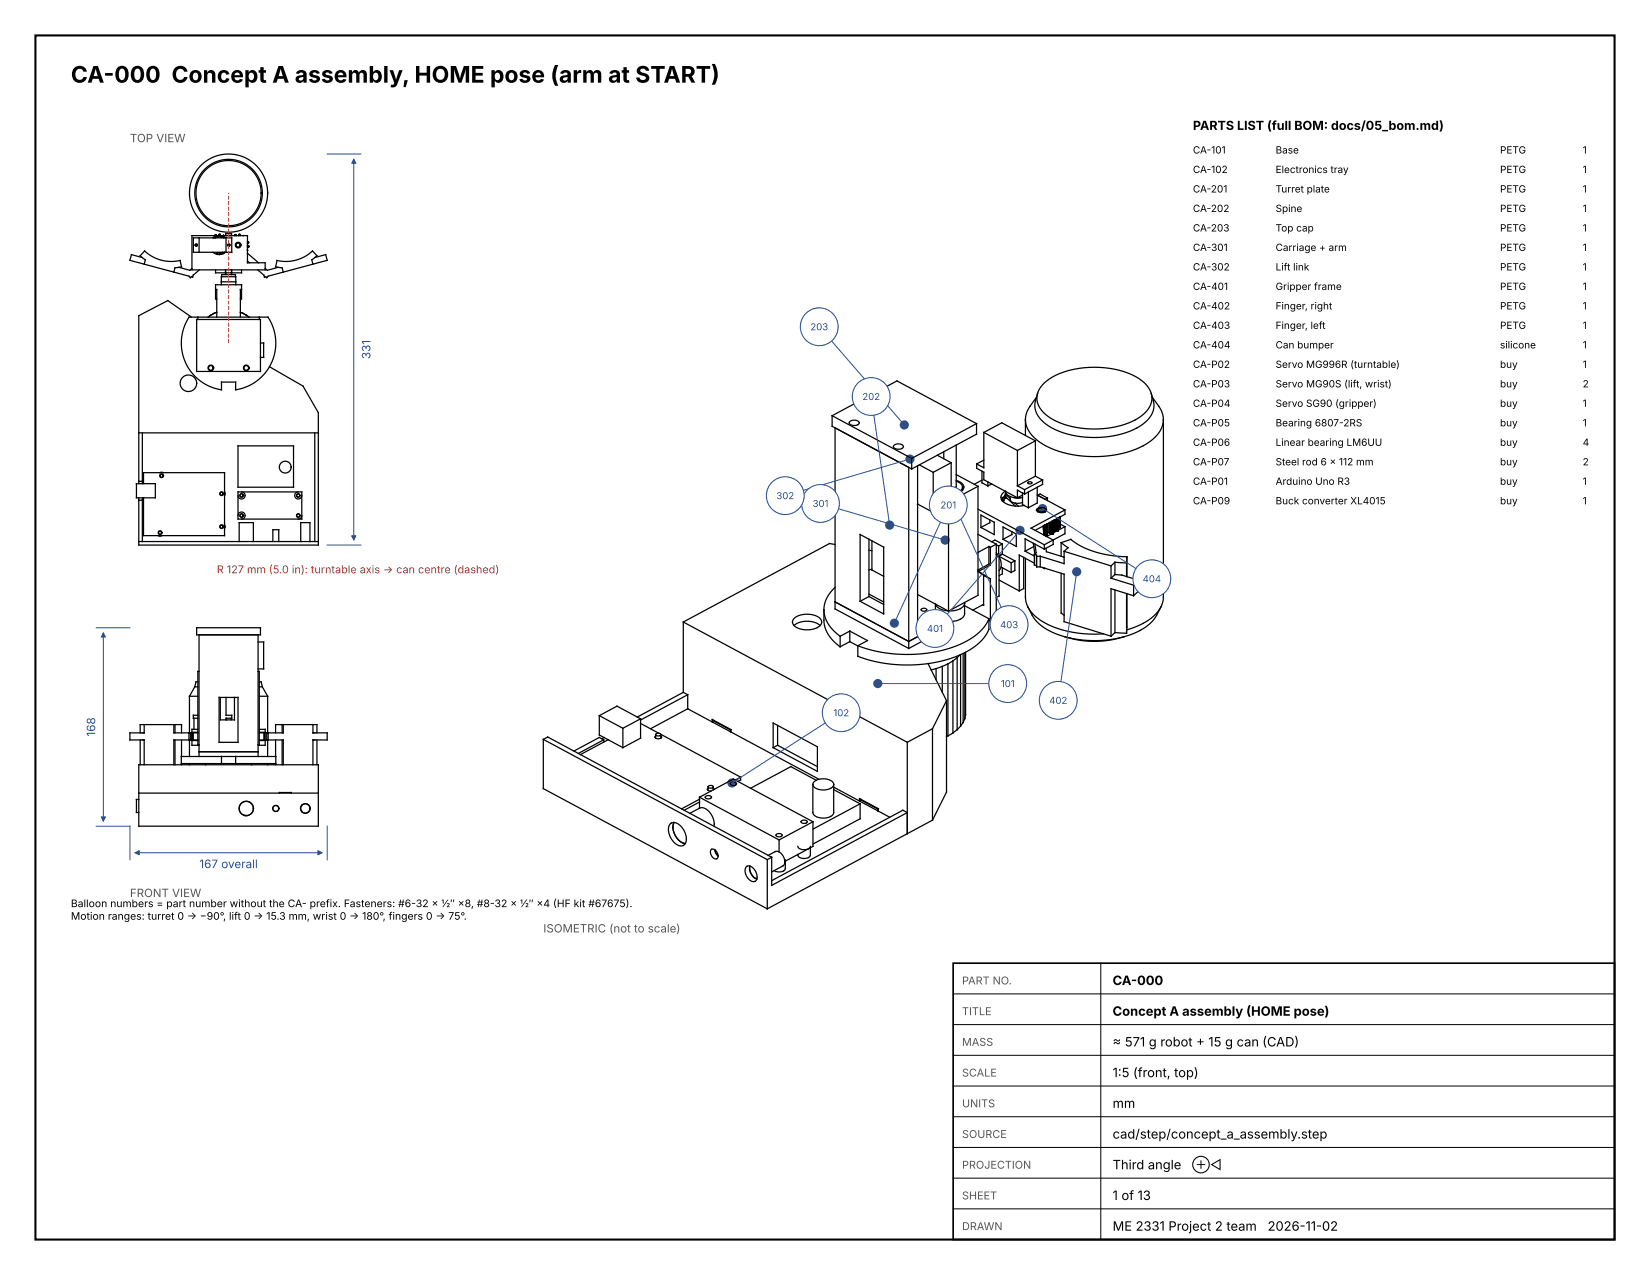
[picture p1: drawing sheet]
<svg xmlns="http://www.w3.org/2000/svg" width="279mm" height="216mm" viewBox="0 0 279 216" stroke-linecap="round" stroke-linejoin="round" font-family="sans-serif">
<path d="M6 6h267.4v203.9h-267.4z" fill="none" stroke="#000" stroke-width=".35"/>
<path d="M161.4 163.1h112v46.8h-112z" fill="none" stroke="#000" stroke-width=".28"/>
<g fill="#1f4e9a" stroke="#1f4e9a" stroke-width=".35">
<circle cx="148.6" cy="115.7" r=".6"/>
<circle cx="123.9" cy="132.6" r=".6"/>
<circle cx="151.4" cy="105.5" r=".6"/>
<circle cx="150.6" cy="88.9" r=".6"/>
<circle cx="153.1" cy="72" r=".6"/>
<circle cx="160" cy="91.5" r=".6"/>
<circle cx="154.1" cy="77.7" r=".6"/>
<circle cx="172.7" cy="89.8" r=".6"/>
<circle cx="182.3" cy="96.8" r=".6"/>
<circle cx="161.7" cy="85.8" r=".6"/>
<circle cx="176.5" cy="86.1" r=".6"/>
</g>
<path d="M161.4 178.7h112M161.4 173.5h112M161.4 168.3h112M186.4 163.1v46.8M161.4 199.5h112M161.4 194.3h112M161.4 189.1h112M161.4 183.9h112M161.4 209.9h112M161.4 204.7h112" fill="none" stroke="#000" stroke-width=".17"/>
<g fill="none" stroke="#000" stroke-width=".21">
<path d="M32.5 39.9h9.4v4.6h3v1.2h-12.4zM36.5 39.8l-.1 .1M36.5 39.8h.1M36.5 39.8l.2 .1M36.7 39.9h.1M37 39.9v.2l-.2 .1-.1-.3M37 39.9h.1M37.1 39.8l-.1 .1M37.1 39.8h.1M37.2 39.7l-.1 .1M37.2 39.7h.1M37.3 39.7h.1"/>
<path d="M37.3 39.7v.3M37.3 40h.1M37.9 39.9h-.1M37.9 39.9h.1M38.2 39.9v-.3h1v.3M39.8 39.9h.1M40 39.8h.1M40 39.8h-.2v.1M40 39.8v.1M40.4 39.8v.1M40.4 39.8h.1M40.6 39.7l-.2 .1"/>
<path d="M40.6 39.7h.1M40.6 39.7v.1M40.6 39.8h.1M40.7 39.8v.1M41.2 39.9h.1M24.1 43.6l-1.8-.5-.3 1 10 2.7 .2 .2 .2-.1h.2l.1-.3 1.1-.9M24.4 44.7l.2-.7-.9-.7 .8-.8a6.6 6.6 0 0 0 6 1.6l.2 1.1-1.1 .2-.2 .7M30.3 45.3l1.8 .5 .4-.3M32 53.7h13.4a8 8 0 0 1-5.5 12.3v-1.3h-2.4v1.3a8 8 0 0 1-5.5-12.3zM32.4 53.7l-4-2.8-4.9 2.6v28.4M32.7 40.3h6.5v2.4h-6.5zM33.3 54.1h10.8v8.8h-10.8z"/>
<path d="M33.5 53.7v.4M33.7 40.3v2.4M35.6 53.4l-.4 .3M35.6 53.4l-.3 .3M36 42.7a1.6 1.6 0 0 0 2.1 0M36 40.3a1.6 1.6 0 0 1 2.1 0M36.1 40.2h.1M36.1 40.2l.1 .1M36.2 40.3h.1M36.3 53.1l.4-.2zM36.3 53.1l-.7 .3M36.4 40h.1"/>
<path d="M36.4 40v.1M36.4 40.1h.1M36.4 40.1l.1 .2M36.5 45.7v.5h4.4v-.5M36.5 49h.2v4.7M36.7 43l.1-.2v.3M36.7 50.6h-.2v-2.4h4.4v2.4h-.2M36.8 43.1h.1M37.1 43.1h.1M37.4 43h.1M37.4 43v-.2l-.3 .1v.2M37.4 43v.1"/>
<path d="M37.4 43.1h.1M37.5 48.2v-1.3h2.4v1.3M37.5 47.7h2.4M37.5 46.9v-.4h2.4v.4M37.6 40l-.1 .2h-.2v-.2M37.6 40h.1M37.7 42.7v.3M37.7 43h.1M37.9 40.2v.1M37.9 40.2h.1M37.9 40.1v.1M37.9 40.1h.1"/>
<path d="M37.9 42.7h.1M37.9 42.7l.1 .1M38 42.8h.1M38.2 46.2h.1M38.2 45.7v.5M38.2 46.2v.3M38.3 40.3v2.4M39.2 45.7v.8M39.2 45.7v.5M40.7 52.9l.4 .1M40.9 49h-.2v4.7M41.1 53l.6 .4"/>
<path d="M41.7 53.4l.5 .3zM41.9 40.9h.1M41.9 41.5l.2 .2M41.9 42.3h.1M41.9 42.9l1.9 1.6M41.9 44.2l.3 .3M41.9 42.3v.1M41.9 42.4h.1M41.9 41.9h.1M41.9 40.9l.2 .1M41.9 41.2h.1M42 41.8l-.1 .1"/>
<path d="M42.1 41.8h-.1M42.1 41v.1M42.1 41.1l-.2 .1M42.1 41.8h.1M42.1 41.7v.1M43.9 53.7v.4M44.1 58.1h.5v2.4h-.5M47.1 45.3l-1.8 .5-.4-.3M53 44.7l-.2-.7 .9-.7-.8-.8a6.6 6.6 0 0 1-6 1.6l-.2 1.1 1.1 .2 .2 .7M53.3 43.6l1.8-.5 .3 1-10 2.7-.2 .2-.2-.1h-.2l-.1-.3-1.1-.9M23.5 73.3h30.4M24.1 73.3v8.6"/>
<path d="M40.3 75.5h9.4v7h-9.4zM45.6 62.1l5.7 3.3 2.6 4.5v22.4h-30.4v-8M53.3 73.3v18.4M140.9 70.4v1.8l13.5 7.2M140.9 70.4l11-5.9 13.5 7.2M140.9 70.4l13.5 7.2M141.4 72.4v30.7l12.5 6.7M143.9 71.3a1.1 1.1 0 0 1 1.6 .3 1.01 1.01 0 0 1-1.7 0zM151.4 75.4a1.1 1.1 0 0 1 1.6 .2 1.01 1.01 0 0 1-1.7 0zM153.9 79.1v30.7M154.4 77.6v1.8M155.4 78.9v27.7l1.5-.8"/>
<path d="M155.7 78.7l2.3 1.3M158 80v6.8M158.7 77.1l2.4 1.2M159.8 76.5v1.2M161.1 78.3l-3.1 1.7M161.1 78.3v6.8l-3.1 1.7M161.9 75.4v7.1M165.4 71.7l-11 5.9M165.4 71.7v1.8l-11 5.9M165.4 78.6v.7l1.2 .7v1.2l5.7 3.1M166.3 79.8v2l1 .5M166.6 73.2v6l-1.2-.6"/>
<path d="M166.6 73.2l5.7 3.1M166.6 73.2l3-1.6 5.7 3M166.6 77.9l-1.2 .7M172.3 76.3v6M173.6 71v.3a4.8 4.8 0 0 0 2.5 3.6 18.5 18.5 0 0 0 13.2 2.1 11 11 0 0 0 6.8-3.6 3.9 3.9 0 0 0 .9-2.4M173.6 71v2.7M175.3 74.6v6M175.3 74.6l-3 1.7M175.5 67.3l-1.1 1.5a3.8 3.8 0 0 0-.8 2.2M175.7 66.6l-.4 1.2a3.6 3.6 0 0 0 1.9 4.1 15.9 15.9 0 0 0 12 1.8 8.8 8.8 0 0 0 5.7-3.3 3.1 3.1 0 0 0 .4-2.6l-.4-1.2M175.7 66.6l-.1 .6a3.7 3.7 0 0 0 1.9 3.3 15.7 15.7 0 0 0 12.2 1.6 7.6 7.6 0 0 0 5-3.3l.3-1-.1-1.2M175.7 66.6a5.3 5.3 0 0 1 3.3-3.1 16.1 16.1 0 0 1 13.9 .6 4.7 4.7 0 0 1 2 2.5"/>
<path d="M195.1 67.3l1.1 1.5a3.8 3.8 0 0 1 .8 2.2M197 71v30.1l-.1 .9-.3 .8M23.1 81.9h3.2v2.4h-3.2zM23.5 91.7h30.4M23.5 84.7h.6M23.5 81.5h.6M24.1 84.3v7.4M24.3 81.9v-1.9h13.7v10.7h-13.7v-6.4M26.8 90.7l.3 .1 .3-.1M27.1 80h.6M38 88.8l.1 .4-.1 .3M38 83.3l.1 .3-.1 .3"/>
<path d="M40.3 87.3a.6 .6 0 0 1 .6-.6 .6 .6 0 0 1 .6 .6 .6 .6 0 0 1-.6 .6M40.3 83.3h10.8v4.6h-10.8zM40.5 91.7v-3.2h2.4v3.2M40.9 83.3a.6 .6 0 0 1 .6 .6 .6 .6 0 0 1-.6 .6 .6 .6 0 0 1-.6-.6M46.2 91.7v-2h1v2M50.5 83.3a.6 .6 0 0 0-.6 .6 .6 .6 0 0 0 .6 .6 .6 .6 0 0 0 .6-.6M50.9 91.7v-3.2h1.6v3.2M51.1 87.3l-.1 .4-.5 .2M141.4 99.5a5.1 5.1 0 0 0-1.9 3.7M141.4 92.2l-.9-.2-24.8 13.3M145.6 90.5l4 2.1v11.4l-4-2.2zM147.1 93.2l.5 .1"/>
<path d="M147.1 91.3v9.7M147.6 96.4l-.5 .1M147.6 91.6v4.9l2 1.1M155.4 85.4l2.6 1.4M155.4 85.4h.1M160.6 85.4v18.1M161.9 81.4a1.23 1.23 0 0 1 1.3 1.3 2.1 2.1 0 0 1-2.1 1M161.9 81.5a1.25 1.25 0 0 1 1.1 1M161.9 82.4a.75 .75 0 0 1-.8 .6M161.9 80.4l3.7 1.9M163 82.5a1.43 1.43 0 0 1-1.6 1.1h-.3M163 82.5v.5"/>
<path d="M165.6 82.3v18.5l-5 2.7M165.6 82.3l-4.5 2.5M165.6 96.7h.1M165.6 90.5l3.1 1.6M165.6 96.8l2.1 1.2M165.6 86.2l11.2 6M165.7 96.7l2 1.3M166.1 87.2l2.3 1.2v2.1l-2.3-1.2zM166.3 81.3l-1.3 .7M166.6 97.4v5.1l-.2-.1M167.3 81.6v.7M167.5 92.5v3"/>
<path d="M167.5 92.5l-1.9 1M167.5 95.5l-1.9 1M167.5 95.5l.2 .2M167.5 92.5l.2 .2M167.6 88v.5l-1.5 .8M167.7 95.7l-2 1M167.7 92.7v3M167.7 98v7.2M167.9 81.9l-.6 .4M167.9 91.7l.6-.3 1.2 .7M168.7 93.6l.4 .5M168.7 92.1v12.5l-1 .6"/>
<path d="M168.7 92.1l-1 .6M168.7 93.9l.5 .2v6.8l-.5 .3M168.7 92.2l.4 .3M169.1 92.5v1.6l.6-.3M169.2 94.3a1.8 1.8 0 0 1 0 2.3M169.2 94.2l2 1.1M169.2 98.2l3.4 1.9M169.5 96l1.7 .9M169.6 84.5h.1M169.6 84.5v.2M169.6 84.5l.1 .1M169.7 84.6v.1"/>
<path d="M169.7 84.6h.1M169.7 92.1v1.7M169.7 96.1v1.1l-.5 .3M169.7 93.8h.1M169.7 92.1l-.6 .4M169.7 84.6v.2M169.8 93.8l-1.1 .6M169.8 93.8l2 1.2M169.8 84.6v.2l.1 .1 .1-.3h-.2M169.8 84.6h.1M169.8 84.3h.1M169.8 84.3l.5 .1"/>
<path d="M169.8 84.6v.2M169.8 89.2l2.3 1.2v2.1l-2.3-1.2zM170.1 84v.3M170.2 84v.4M170.2 83.9v.1M170.2 84h.1M170.2 83.2a1.07 1.07 0 0 0-.7 1 1.07 1.07 0 0 0 .7 1 4.7 4.7 0 0 0 3.2 .4M170.2 83.9l-.6 .6M170.2 83.7l.1 .7M170.2 83.7l.8 .7M170.2 84.1l1.8 1.6M170.3 83.2a1.72 1.72 0 0 0 1.9 1.1l.9-.1"/>
<path d="M170.3 83.2h.1M170.3 84.2v.2M170.4 84.2v.1M170.4 83.6l-.2 .1M170.4 84.3l-.1 .1M171 84.1v.5a.87 .87 0 0 0 .9 .6M171.2 95.3v1.6M171.3 90v.5l-1.5 .8M171.7 84.3h1.2M171.8 95v1.6l-.6 .3M171.8 95l-.6 .3M171.9 85.2l.5 .5"/>
<path d="M172.3 82.3l1.2 .6M173.1 85.1l-.6 .1h-.6M173.1 83.5v1.9l1 .6M173.1 83.8l-.8 .5M173.3 94.4v5.3l-.7 .4M173.5 83.7l-1.2-.7v1.3M173.5 82.9v.8M173.6 93.3l1.5 .9M173.6 94.5v6.6l.1 .9 .4 .8M174.1 81.7v-.1a.28 .28 0 0 1 .4-.1 .28 .28 0 0 1 .1 .4h-.5zM174.1 83.3v2.7M175 92l.2 1.8"/>
<path d="M175.1 92.5l-1.5 .8M175.1 95.4l-2.5-1.4v6.1M175.1 93.9v1.8l.4 .1M175.1 93.9l.4 .1M175.2 92.1l.3 1.5-.4 .3M175.3 80.6l-3 1.7M175.3 80.6l1.2 .7M175.5 95.8v.2M175.5 94v.2M175.5 94v1.8M175.5 94.2v1.8M175.6 83.8l4.7 2.6"/>
<path d="M175.6 82.5v2.7l-1.5 .8M175.7 86.1a1.1 1.1 0 0 1 1.5 .3 1.01 1.01 0 0 1-1.7 0zM175.7 83.9l.4-.2 1.3 .6M175.7 86.4a.74 .74 0 0 0 1.3 0M175.7 86.4a.74 .74 0 0 1 1.3 0M175.7 86.4v.3M176.1 96l4.1 1.2v8.1l7.9 2.4M176.1 96h-.6M176.1 94.2v1.8M176.1 94.2h-.6M176.5 96.1l.3 .2M176.5 81.3l-3 1.6"/>
<path d="M176.5 81.3v.7l-3 1.7M176.6 89.1l.2 1.5M176.8 89v1.3M176.8 90.5h.1M176.8 89v1.5M176.8 90.5l.1 .1M176.8 92.2v.8M176.8 96.2v.1M176.8 93l-3.2-1.8v2.1M176.9 90.6h.1M176.9 89v1.6M176.9 96.2l-.1 .1"/>
<path d="M176.9 88.9v1.7M177 90.6v.1M177 88.9v1.7M177 86.4v.3M177 88.9h.1M177 90.7h.1M177 88.9v1.8M177.1 90.7h.1M177.1 88.9v1.8M177.1 88.9h.1M177.1 92.8l.1 .6 3 1M177.2 90.7h-.1"/>
<path d="M177.2 88.9v1.8M177.2 88.9h-.1M177.2 90.7h.1M177.2 88.9h.1M177.3 90.7h-.1M177.3 90.7h.1M177.3 88.9v1.8M177.3 88.9h-.1M177.3 90.6v.1M177.3 90.5v.1M177.4 90.5h-.1M177.4 88.7l-.1 .2"/>
<path d="M177.4 88.7h.1M177.4 90.5h.1M177.4 88.7l-.1 1.9M177.4 84.3l-.4 .2M177.4 84.3v.5M177.4 90.2h.1M177.4 88.7v1.5M177.6 90.2l.1 .1M177.6 90.2h-.2M177.6 88.6v1.6M177.7 90.3h.1M177.7 88.5v1.8"/>
<path d="M177.7 88.5h.1M177.8 90.3h.1M177.8 88.5v1.8M177.8 88.5h.1M177.9 90.3h.1M177.9 88.5v1.8M177.9 88.5v.1M177.9 90.3l.1 .1M177.9 88.6v1.7M177.9 88.6h.1M178 90.4h.1M178 88.6v1.8"/>
<path d="M178 88.6h.1M178.1 90.4l-.9 .4M178.1 90.4h.1M178.1 88.6v1.8M178.1 88.6h.1M178.2 88.3h.1M178.2 90.4h.1M178.2 88.6v1.8M178.2 88.6v.1M178.2 88.3l.1 .1M178.2 88.7v1.7M178.3 90.4h-.1"/>
<path d="M178.3 88.6v1.8M178.3 88.6l-.1 .1M178.3 88.2v.2M178.3 88.4v.1M178.3 90.4h.1M178.3 88.6h.1M178.3 88.5h.1M178.4 88.5v.1M178.4 89.8l.1 .1M178.4 88.6l-.1 1.8M178.4 88.6h-.1M178.5 88.1h.1"/>
<path d="M178.5 89.9h.1M178.5 88.1v1.8M178.6 89.9h.1M178.6 88.1v1.8M178.6 88.1h.1M178.7 89.9h.1M178.7 88.1v1.8M178.7 88.1h.1M178.7 88.1l.1 .1M178.8 89.9h.1M178.8 88.2v1.7M178.8 88.2h.1"/>
<path d="M178.9 87.9h.1M178.9 89.9h.1M178.9 88.2v1.7M178.9 88.2h.1M178.9 89.9l-.5 .3M178.9 87.8v.1M179 89.9h.1M179 88.2v1.7M179 88.2h.1M179 87.9v.1M179 87.8v.1M179 88h.1"/>
<path d="M179.1 87.8v.2M179.1 88h.1M179.1 89.9h-.1M179.1 88.1v1.8M179.1 88.1l-.1 .1M179.2 88v.1M179.2 89.9h-.1M179.2 88.1v1.8M179.2 88.1h-.1M179.2 87.7v.4M179.2 88.1h.1M179.2 89.4h.1"/>
<path d="M179.2 87.7v1.7M179.3 89.4h-.1M179.3 87.7v1.7M179.3 89.4h.1M179.3 87.6v1.8M179.4 89.3l-.1 .1M179.4 87.6v1.7M179.5 89.3h-.1M179.5 87.6v1.7M179.5 87.5v1.8M179.5 89.3h.1M179.6 88.8l.7 .4"/>
<path d="M179.6 89.2l-.1 .1M179.7 91.9l1.2 .8-.7 .7M179.7 91.9l1.6-.6a15.5 15.5 0 0 0 9.5 3M179.7 97.1v6.7l.5 .4M179.7 91.9v2.3M180.2 93.4v2l-4.1-1.2M180.2 93.4l7.9 2.4M180.3 89.2v1.2l-3.5 1.8M180.3 86.4v.7l-5 2.7M180.3 86.4l-5.7 3 3.7 2v.8l-1.5 .8M180.3 89.2l-1.1 .6M188.1 97.9l3.9 1.2"/>
<path d="M188.1 95.8v2.1M188.8 95.2l2 .1M188.8 95.2l-.7 .6M188.8 97.3l-.7 .6M188.8 95.2v2.1M188.8 99.9v7.2M188.8 97.3l1.2 .1 2.8 .9M190.8 95.3v2.3M190.8 94.3v1M190.8 94.3v3.3M192 99.1v1.8M192.8 98.3l-.8 .8"/>
<path d="M192.8 98.3v1.8l-.8 .8M32.1 117.9h1.4M32.1 117.9v6.2M33 116.3h.5M33 116.3l-.9 1.6M33.3 106.3h10.8v1.2h-10.8zM33.5 115.5h-.3l-.2 .8M33.7 107.5v20.6M33.7 113.7h-.2v12.4h.2M37.1 118.1h3.2v7.6h-3.2zM37.3 118.1v3.8h2.4v-3.8M38.3 118.1v3h.9v.5h-.9v.3"/>
<path d="M43.7 107.5v20.6M43.7 108.7h.9v4.6h-.9M43.7 113.7h.2v12.4h-.2M43.9 117.9h1.4M43.9 116.3h.5M43.9 115.5h.3l.2 .8M44.4 116.3l.9 1.6M45.3 117.9v6.2M115.7 105.3v11.9M115.7 105.3l37.9 20.4M115.7 117.2l-7.8 4.2M115.7 117.2l.8 .4"/>
<path d="M116.5 117.6l-8 4.3M116.5 117.6v2.4M134.5 105.9a3.7 3.7 0 0 1 4.4 0M134.5 104.7a3.5 3.5 0 0 1 4.5 .2 1.07 1.07 0 0 1-.9 1.5 3.6 3.6 0 0 1-3.8-.7l-.1-.5zM139.5 103.2v1.8a5.8 5.8 0 0 0 2.8 4.5M139.5 103.2a5.8 5.8 0 0 0 2.8 4.5M141.4 101.9l12.5 6.7 4-2.1M142.3 107.7v1.8M143.9 108.6l1.4 .8M143.9 108.6l-1.6 .9M143.9 106.9v1.7M143.9 106.9l-1.6 .8"/>
<path d="M143.9 106.9l3 1.6-1.6 .8M147.1 100.6l2.5 1.3M147.1 101l2.5 1.4M147.1 101l-1.5 .8M155.4 105l1.5 .8M155.4 100.7l5.2 2.8M156 103.1a.54 .54 0 0 1 .9 .2 .49 .49 0 0 1-.5 .2 .49 .49 0 0 1-.4-.4zM156.9 105.9l1 .6M156.9 105.8v1.2M157.1 112.4l3.2 6.2M157.9 106.5v1.2l-4 2.1M158.4 102.3a2.06 2.06 0 0 0 2.1 1.1"/>
<path d="M158.5 113.2v1.9M158.5 113.2l-.8 .2M159.6 112.8l-1.1 .4M159.6 112.8v4.4M160.3 118.6l-2.4 4.8M160.3 118.6v15.5l-2.4 4.8M160.5 112.4l-.9 .4M160.5 112.4v12.2M161.4 111.9l-.9 .5M161.4 111.9v12.2M162.1 111.4l-.7 .5M162.1 111.4v12.2"/>
<path d="M162.5 110.9l-.4 .5M162.7 110.9v12.1M163.1 110.7v11.6M163.3 102v.1M163.3 102.1v1.8a1.6 1.6 0 0 1-1.6 1.3 2.94 2.94 0 0 1-3.3-1.1v-1.8M163.3 102.1a1.96 1.96 0 0 1-2.1 1.3l-.5 .1M163.3 102.6l4.2 2.2M163.4 110.5v11.2M163.5 110.4v10.6l-.1 .7M166.6 102.3l-1.9 1M167.5 104.8a3.8 3.8 0 0 1-1.2 3.6 15.5 15.5 0 0 1-9.3 4 24.4 24.4 0 0 1-11.7-1.3v-1.8M167.5 104.8a9.2 9.2 0 0 1-5.7 4.6 24.5 24.5 0 0 1-16.5-.1"/>
<path d="M167.5 105l.2 .2M174.1 102.8l.7 1.4a8.7 8.7 0 0 0 5.6 3.6M174.1 102.8a8.8 8.8 0 0 0 5.7 3.8l2.9 .6 2.1 .2 2.1-.1M180.4 107.8a19.6 19.6 0 0 0 9.9 0M180.4 107.8a16.4 16.4 0 0 0 9.9 0M188.8 107.1l2 .1M188.8 107.1l-.7 .6M190.8 100.5v6.7M192 100.9l-3.9-1.2v8M196.6 102.8a6.9 6.9 0 0 1-2.2 3.1l-2 1.2-2.1 .7M196.6 102.8a9 9 0 0 1-5.8 3.9M23.5 129.5h30.4v10.4h-30.4z"/>
<path d="M23.5 134.3h30.4M23.5 135.4h-.4v2.2h.4M23.7 125.3v4.2M24.1 124.1h.3M24.1 125.3h.3M24.4 122.7h-.7v1.4M24.4 124.1h-2.4v1.2h2.4M24.4 122.7h5.2M24.4 122.7v1.4M24.4 125.3v4.2M29.4 122.7v1.4h4.1M29.6 122.7h1.1v1.4"/>
<path d="M29.6 122.7v1.4M29.6 125.3v4.2M30.7 125.3v2.8M30.7 129.3v.2M32 124.1v1.2M32.1 125.3v2.8M32.1 129.3v.2M32.2 124.1v1.2M32.4 124.1v1.2M32.6 124.1v1.2M32.7 124.1v1.2M32.8 121.6v1.9"/>
<path d="M33.5 125.4h-1v.8h1.2M33.5 123.5h-1v.5h1M33.5 121.1h-.8v.5h.8M33.5 125.3h-4.1v4.2M33.7 127.3h10M34.8 129.3v.2M37.5 128.1h-6.8v1.2h6.8M37.5 128.1v1.2M37.5 129.3h2.4M37.5 128.1h2.4M38.3 121.6v.3M39.1 121.6v.3"/>
<path d="M39.9 128.1h6.8v1.2h-6.8M39.9 128.1v1.2M41.5 138.1h.1M41.5 138.1h.4M42.6 129.3v.2M43.9 125.4h1v.8h-1.2M43.9 123.5h1v.5h-1M43.9 125.3h4.1v4.2M44.7 124.1v1.2M44.8 124.1v1.2M45 124.1v1.2M45.2 124.1v1.2"/>
<path d="M45.3 125.3v2.8M45.3 129.3v.2M45.4 124.1v1.2M46.7 125.3v2.8M46.7 129.3v.2M47.3 134.3v-.1h2v.1M47.8 122.7h-1.1v1.4M47.8 122.7v1.4M47.8 125.3v4.2M47.8 122.7h5.2M48 122.7v1.4h-4.1M51.1 136.3v.1"/>
<path d="M51.1 137.4v.1M53 122.7h.7v1.4M53 124.1h.3M53 125.3h.3M53 124.1h2.4v1.2h-2.4M53 122.7v1.4M53 125.3v4.2M53.7 125.3v4.2M92 125.2v8.3l37.9 20.4M92 125.2l.7-.4 38 20.4M92 125.2l37.9 20.4M101.5 121.2v3.3l4 2.1"/>
<path d="M101.5 121.2l4 2.1M101.5 121.2l3-1.6 4 2.1M102.2 125.3l-.7-.4-4.3 2.3M102.2 125.3l-4.3 2.3M102.2 125.3v.4M102.3 124.9l-.4 .2M103 125.3l-4.7 2.5M105.5 123.3v3.3M108.5 121.7v3.3l-3 1.6M108.5 122.5l3.1 1.7M108.5 121.7l-3 1.6M111 124.4a.53 .53 0 0 0 .9 0"/>
<path d="M111 124.4a.53 .53 0 0 1 .9 0M111 124.6l-.1 .1a.6 .6 0 0 0 .5 .4 .6 .6 0 0 0 .6-.2l-.1-.3M111 124.4v.6M111.9 124.3l13.5 7.3M111.9 124.4v.6M113.5 139.5a1.26 1.26 0 0 1 1.8 .4 2.4 2.4 0 0 1 .5 3.2 1.36 1.36 0 0 1-1.7-.6 2.41 2.41 0 0 1-.6-3zM114.1 139.3a2.83 2.83 0 0 0 1.9 3.6M114.2 139.3a2.76 2.76 0 0 0 1.9 3.5M116.5 120l4.2 2.3M116.5 120l-6.3 3.4M118.4 136.9a2.02 2.02 0 0 1 2.3 1.5l.2 .9v.6M118.4 136.9l-1.6 .8"/>
<path d="M118.4 135.3l-3 1.7M118.4 135.8l-2.5 1.4M118.4 135v1.9M118.4 135l5.8-3.1 13.5 7.2M118.4 135l13.5 7.2M119.5 134.8a.55 .55 0 0 1 .6-.2 .55 .55 0 0 1 .4 .5 .62 .62 0 0 1-1.1-.2zM119.9 133.2a.53 .53 0 0 0 .9 0M119.9 133.2a.53 .53 0 0 1 .9 0M119.9 133.5a.27 .27 0 0 0-.1 .3 .27 .27 0 0 0 .4 .1h.2M119.9 133.2v.6M120.6 122.2v-.4l3.2 1.7v.5M120.7 122.3l18 9.7"/>
<path d="M120.7 122v.3M120.7 122l3 1.6M120.8 133.5l.1 .2M120.8 133.2v.5M120.8 121.9l-.1 .1M123.7 123.6v.3M123.7 132.6a.55 .55 0 0 1 .6-.2 .55 .55 0 0 1 .4 .4 .62 .62 0 0 1-1-.1zM123.8 123.6h-.1M125.4 131.6l-.9 .5M125.4 131.6v.5l-.5 .2M130.9 122.4l7.5 4.1v4.1l-7.5-4zM131.7 122.8v3.4"/>
<path d="M131.7 126.2l6.7 3.6M131.7 126.2l-.8 .4M135.7 139a.55 .55 0 0 1 .6-.2 .55 .55 0 0 1 .4 .4 .62 .62 0 0 1-1.1-.1zM137.6 132.8v4.8a1.76 1.76 0 0 0 2.2 .9 1.3 1.3 0 0 0 1.4-.9v-4.8M137.6 132.8a1.76 1.76 0 0 0 2.2 1 1.3 1.3 0 0 0 1.4-1M137.6 132.8a1.06 1.06 0 0 1 1.1-.9 2.04 2.04 0 0 1 2.5 .8v.1M137.7 139.1l-5.8 3.1M137.7 139.1v4.2l-4.8 2.6M138.2 132.1l-4.3-2.3-6.8 3.7M141.2 133.3l9.5 5.1M141.2 133.7l4.4 2.4M145.5 135.6v-.4l3.2 1.7"/>
<path d="M145.6 136.1v2.5l-7.9 4.3M145.6 135.4v.3M145.6 135.4l3 1.6M145.6 136.1l-7.9 4.3M145.8 135.3l-.2 .1M148.6 137v.3M148.7 136.9v.5M148.7 137h-.1M153.6 125.7v15.5M157.9 123.4l-4.3 2.3M157.9 138.9l-28 15M157.9 123.4v15.5"/>
<path d="M160.5 124.6l-.2 .1M161.4 124.1l-.9 .5M162.1 123.6l-.7 .5M162.7 123l-.6 .6M163.1 122.3l-.4 .7M163.4 121.7l-.3 .6M114 140.1h-.1M120.4 143.9a.73 .73 0 0 1 1.1 .6 .55 .55 0 0 1 .1 .6 .55 .55 0 0 1-.6 .3 1.19 1.19 0 0 1-.6-1.5zM121 143.9l.2 .6 .4 .4-.4-.4-.1-.6M126.4 146.8a1.14 1.14 0 0 1 1.6 .8 1.09 1.09 0 0 1-.3 1.7 1.8 1.8 0 0 1-1.3-2.5zM127 146.7a2.03 2.03 0 0 0 1.2 2.2M127 146.7a1.91 1.91 0 0 0 1.2 2.1"/>
<path d="M129.9 145.6v8.3M130.1 144.8l1.2-.6a1.6 1.6 0 0 1 1.6 1.7l-.3 .7-1.9 1M130.7 145.2l-.8 .4M130.7 145.2v4.7l22.9-12.3-.7-.4-22.2 11.9M131.5 141.3a.55 .55 0 0 1 .5-.2 .55 .55 0 0 1 .4 .4 .62 .62 0 0 1-1-.1zM131.9 142.2v2.1M133 145.8v1.3a1.33 1.33 0 0 1-1.9 .3M133 145.6l-.1 .2M135.1 143.3a.93 .93 0 0 0 1.3 .6l.6-.3 .2-.3M137.2 143.6v1.2a1.27 1.27 0 0 1-2.1 0v-.1"/>
<circle cx="38.7" cy="32.7" r="5.7"/>
<circle cx="38.7" cy="32.7" r="5.5"/>
<circle cx="38.7" cy="32.7" r="6.6"/>
<circle cx="33.2" cy="41.5" r=".2"/>
<circle cx="33.2" cy="41.5" r=".17"/>
<circle cx="38.7" cy="41.5" r=".2"/>
<circle cx="38.7" cy="41.5" r=".17"/>
<circle cx="40.3" cy="41.5" r=".35"/>
<circle cx="40.3" cy="41.5" r=".39"/>
<circle cx="40.3" cy="41.5" r=".48"/>
<circle cx="31.9" cy="64.9" r="1.4"/>
<circle cx="35.7" cy="62.3" r=".48"/>
<circle cx="35.7" cy="62.3" r=".39"/>
<circle cx="41.7" cy="62.3" r=".48"/>
<circle cx="41.7" cy="62.3" r=".39"/>
<circle cx="48.3" cy="79.1" r="1"/>
<circle cx="27.1" cy="90.2" r=".25"/>
<circle cx="27.1" cy="90.2" r=".32"/>
<circle cx="27.4" cy="80.6" r=".25"/>
<circle cx="27.4" cy="80.6" r=".32"/>
<circle cx="37.5" cy="83.6" r=".32"/>
<circle cx="37.5" cy="89.2" r=".32"/>
<circle cx="37.5" cy="83.6" r=".25"/>
<circle cx="37.5" cy="89.2" r=".25"/>
<circle cx="40.9" cy="87.3" r=".26"/>
<circle cx="40.9" cy="83.9" r=".3"/>
<circle cx="40.9" cy="87.3" r=".3"/>
<circle cx="40.9" cy="83.9" r=".26"/>
<circle cx="50.5" cy="87.3" r=".26"/>
<circle cx="50.5" cy="83.9" r=".3"/>
<circle cx="50.5" cy="87.3" r=".3"/>
<circle cx="50.5" cy="83.9" r=".26"/>
<circle cx="41.7" cy="136.9" r="1.22"/>
<circle cx="41.7" cy="136.9" r="1.2"/>
<circle cx="46.7" cy="136.9" r=".5"/>
<circle cx="46.7" cy="136.9" r=".52"/>
<circle cx="51.7" cy="136.9" r=".78"/>
<circle cx="51.7" cy="136.9" r=".82"/>
</g>
<g fill="none" stroke="#1f4e9a" stroke-width=".17">
<path d="M55.4 26.1h5.7M59.9 26.9v64.5M138.7 55.3l14.4 16.7M147.5 67.1l3.1 21.8M154.1 77.7l-21.1 6.2M55.4 92.3h5.7M138.9 85.3l21.1 6.2M160.6 85.5l-9.2 20M161.7 85.8l9.2 20M172.7 89.8l-14.4 16.6M176.5 86.1l18.5 11.9M182.3 96.8l-3.1 21.8"/>
<path d="M16.3 106.3h5.7M17.5 107.2v31.8M148.6 115.7h22M16.3 139.9h5.7v5.7M55.4 139.9v5.7M142.4 120.7l-18.5 11.9M22.9 144.4h31.6"/>
</g>
<path d="M38.7 58.1v-25.4" fill="none" stroke="#c0392b" stroke-width=".18" stroke-dasharray=".7 .3" stroke-linecap="butt"/>
<g fill="#1f4e9a" stroke="#1f4e9a" stroke-width=".17">
<path d="M53.8 144l.7 .4-.7 .4z"/>
<path d="M22.9 144.4l.7-.4v.8z"/>
<path d="M17.5 107.2l.4 .7h-.8z"/>
<path d="M17.1 138.3h.8l-.4 .7z"/>
<path d="M59.9 26.9l.4 .8h-.7z"/>
<path d="M59.6 90.7h.7l-.4 .7z"/>
</g>
<g fill="#fff" stroke="#1f4e9a" stroke-width=".18">
<circle cx="170.6" cy="115.7" r="3.2"/>
<circle cx="142.4" cy="120.7" r="3.2"/>
<circle cx="160.6" cy="85.5" r="3.2"/>
<circle cx="147.5" cy="67.1" r="3.2"/>
<circle cx="138.7" cy="55.3" r="3.2"/>
<circle cx="138.9" cy="85.3" r="3.2"/>
<circle cx="133" cy="83.9" r="3.2"/>
<circle cx="158.3" cy="106.4" r="3.2"/>
<circle cx="179.2" cy="118.6" r="3.2"/>
<circle cx="170.9" cy="105.8" r="3.2"/>
<circle cx="195" cy="98" r="3.2"/>
</g>
<text font-size="3.9" x="12" y="14">CA-000 Concept A assembly, HOME pose (arm at START)</text>
<g font-size="2.2">
<text x="188.4" y="166.8">CA-000</text>
<text x="188.4" y="172">Concept A assembly (HOME pose)</text>
<text x="188.4" y="177.2">≈ 571 g robot + 15 g can (CAD)</text>
<text x="188.4" y="182.4">1:5 (front, top)</text>
<text x="188.4" y="187.6">mm</text>
<text x="188.4" y="198">Third angle</text>
<text x="188.4" y="192.8">cad/step/concept_a_assembly.step</text>
<text x="201.8" y="198">⊕◁</text>
<text x="188.4" y="203.2">1 of 13</text>
<text x="188.4" y="208.4">ME 2331 Project 2 team</text>
<text x="214.7" y="208.4">2026-11-02</text>
</g>
<text font-size="2.1" x="202" y="22">PARTS LIST (full BOM: docs/05_bom.md)</text>
<g font-size="2" fill="#1f4e9a">
<text x="62.7" y="60.8" transform="rotate(-90 62.7 60.8)">331</text>
<text x="16.1" y="124.7" transform="rotate(-90 16.1 124.7)">168</text>
<text x="33.8" y="147">167 overall</text>
</g>
<g font-size="1.9" fill="#555">
<text x="22" y="24.1">TOP VIEW</text>
<text x="22" y="151.9">FRONT VIEW</text>
<text x="92" y="157.9">ISOMETRIC (not to scale)</text>
</g>
<text font-size="1.8" fill="#c0392b" x="36.7" y="97.1">R 127 mm (5.0 in): turntable axis → can centre (dashed)</text>
<g font-size="1.8">
<text x="12" y="153.6">Balloon numbers = part number without the CA- prefix. Fasteners: #6-32 × ½″ ×8, #8-32 × ½″ ×4 (HF kit #67675).</text>
<text x="12" y="155.7">Motion ranges: turret 0 → −90°, lift 0 → 15.3 mm, wrist 0 → 180°, fingers 0 → 75°.</text>
</g>
<g font-size="1.8" fill="#555">
<text x="162.9" y="166.7">PART NO.</text>
<text x="162.9" y="171.9">TITLE</text>
<text x="162.9" y="177.1">MASS</text>
<text x="162.9" y="182.3">SCALE</text>
<text x="162.9" y="187.5">UNITS</text>
<text x="162.9" y="197.9">PROJECTION</text>
<text x="162.9" y="192.7">SOURCE</text>
<text x="162.9" y="203.1">SHEET</text>
<text x="162.9" y="208.3">DRAWN</text>
</g>
<g font-size="1.7">
<text x="202" y="26">CA-101</text>
<text x="202" y="29.3">CA-102</text>
<text x="216" y="26">Base</text>
<text x="216" y="29.3">Electronics tray</text>
<text x="254" y="26">PETG</text>
<text x="254" y="29.3">PETG</text>
<text x="268" y="26">1</text>
<text x="268" y="29.3">1</text>
<text x="202" y="32.6">CA-201</text>
<text x="202" y="35.9">CA-202</text>
<text x="216" y="32.6">Turret plate</text>
<text x="216" y="35.9">Spine</text>
<text x="254" y="32.6">PETG</text>
<text x="254" y="35.9">PETG</text>
<text x="268" y="32.6">1</text>
<text x="268" y="35.9">1</text>
<text x="202" y="39.2">CA-203</text>
<text x="216" y="39.2">Top cap</text>
<text x="254" y="39.2">PETG</text>
<text x="268" y="39.2">1</text>
<text x="202" y="42.5">CA-301</text>
<text x="202" y="45.8">CA-302</text>
<text x="216" y="42.5">Carriage + arm</text>
<text x="216" y="45.8">Lift link</text>
<text x="254" y="42.5">PETG</text>
<text x="254" y="45.8">PETG</text>
<text x="268" y="42.5">1</text>
<text x="268" y="45.8">1</text>
<text x="202" y="49.1">CA-401</text>
<text x="202" y="52.4">CA-402</text>
<text x="216" y="49.1">Gripper frame</text>
<text x="216" y="52.4">Finger, right</text>
<text x="254" y="49.1">PETG</text>
<text x="254" y="52.4">PETG</text>
<text x="268" y="49.1">1</text>
<text x="268" y="52.4">1</text>
<text x="202" y="55.7">CA-403</text>
<text x="202" y="59">CA-404</text>
<text x="216" y="55.7">Finger, left</text>
<text x="216" y="59">Can bumper</text>
<text x="254" y="55.7">PETG</text>
<text x="254" y="59">silicone</text>
<text x="268" y="55.7">1</text>
<text x="268" y="59">1</text>
<text x="202" y="62.3">CA-P02</text>
<text x="202" y="65.6">CA-P03</text>
<text x="216" y="62.3">Servo MG996R (turntable)</text>
<text x="216" y="65.6">Servo MG90S (lift, wrist)</text>
<text x="254" y="62.3">buy</text>
<text x="254" y="65.6">buy</text>
<text x="268" y="62.3">1</text>
<text x="268" y="65.6">2</text>
<text x="202" y="68.9">CA-P04</text>
<text x="216" y="68.9">Servo SG90 (gripper)</text>
<text x="254" y="68.9">buy</text>
<text x="268" y="68.9">1</text>
<text x="202" y="72.2">CA-P05</text>
<text x="202" y="75.5">CA-P06</text>
<text x="216" y="72.2">Bearing 6807-2RS</text>
<text x="216" y="75.5">Linear bearing LM6UU</text>
<text x="254" y="72.2">buy</text>
<text x="254" y="75.5">buy</text>
<text x="268" y="72.2">1</text>
<text x="268" y="75.5">4</text>
<text x="202" y="78.8">CA-P07</text>
<text x="202" y="82.1">CA-P01</text>
<text x="216" y="78.8">Steel rod 6 × 112 mm</text>
<text x="216" y="82.1">Arduino Uno R3</text>
<text x="254" y="78.8">buy</text>
<text x="254" y="82.1">buy</text>
<text x="268" y="78.8">2</text>
<text x="268" y="82.1">1</text>
<text x="202" y="85.4">CA-P09</text>
<text x="216" y="85.4">Buck converter XL4015</text>
<text x="254" y="85.4">buy</text>
<text x="268" y="85.4">1</text>
</g>
<g font-size="1.6" fill="#1f4e9a">
<text x="137.2" y="55.9">203</text>
<text x="146" y="67.7">202</text>
<text x="131.5" y="84.5">302</text>
<text x="137.6" y="85.8">301</text>
<text x="159.2" y="86.1">201</text>
<text x="193.5" y="98.6">404</text>
<text x="156.9" y="107">401</text>
<text x="169.3" y="106.4">403</text>
<text x="169.5" y="116.3">101</text>
<text x="177.7" y="119.2">402</text>
<text x="141.1" y="121.3">102</text>
</g>
</svg>
